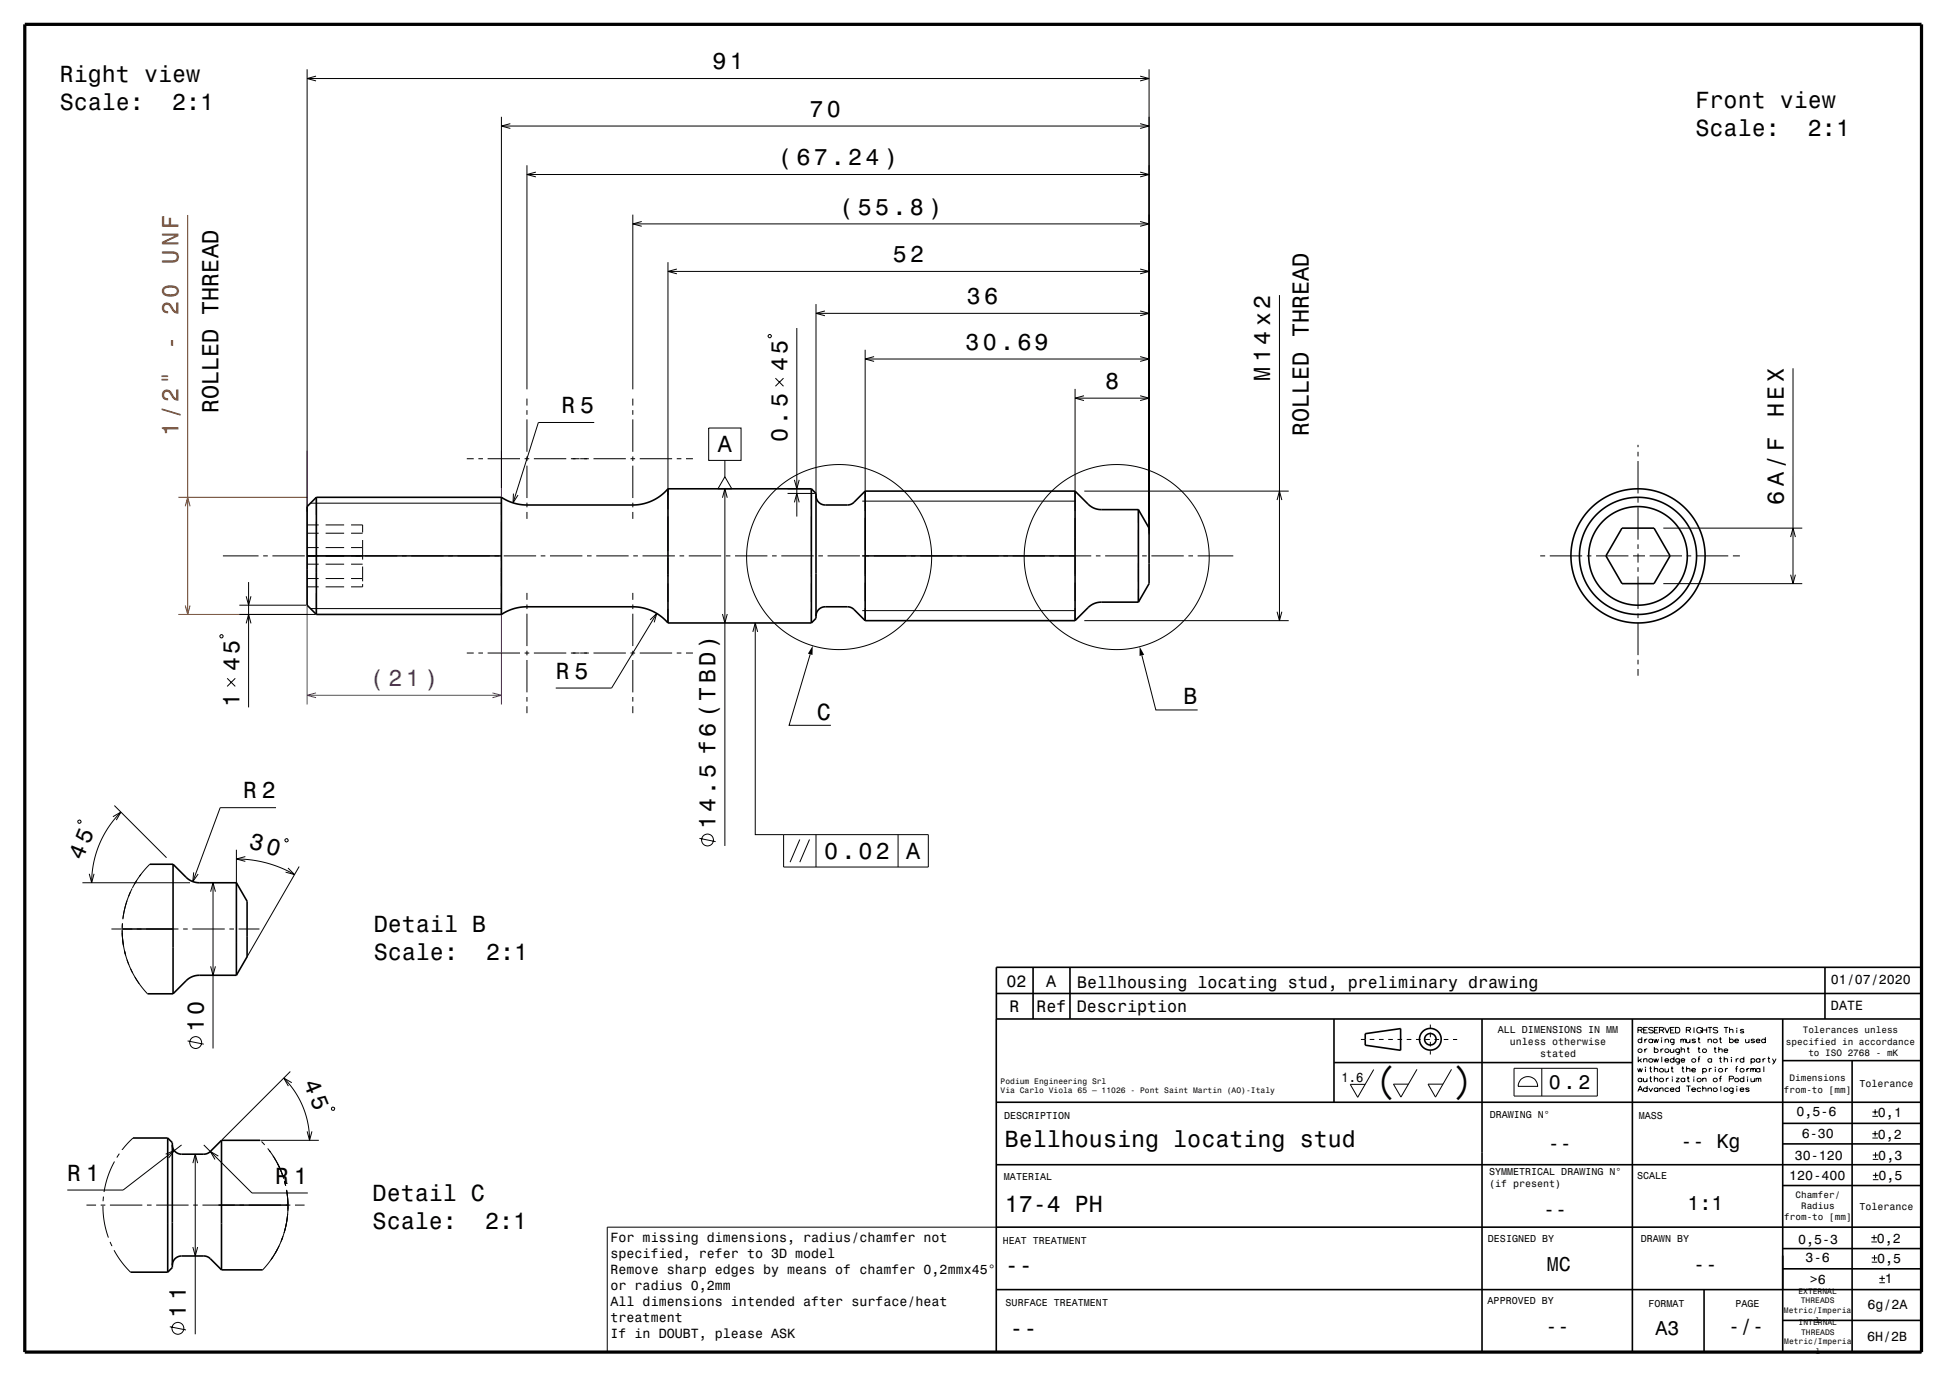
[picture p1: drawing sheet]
<svg xmlns="http://www.w3.org/2000/svg" width="420mm" height="297mm" viewBox="0 0 420 297" stroke-linecap="round" stroke-linejoin="round" font-family="sans-serif">
<g fill="none" stroke="#000" stroke-width=".22">
<path d="M66.4 15v95.6M66.4 17h182M68.3 16.5l-1.9 .5 1.9 .5M246.5 16.5l1.9 .5-1.9 .5M248.4 15v100.5M108.4 25.2v80.3M108.4 27.2h140M110.3 26.7l-1.9 .5 1.9 .6M113.9 35.7v48.5M113.9 37.7h134.5M115.8 37.2l-1.9 .5 1.9 .5M246.5 37.2l1.9 .5-1.9 .5"/>
<path d="M246.5 26.7l1.9 .5-1.9 .6M136.8 46.4v37.8M136.8 48.4h111.6M138.7 47.9l-1.9 .5 1.9 .5M144.4 56.7v53.4M144.4 58.7h104M146.3 58.2l-1.9 .5 1.9 .5M246.5 58.2l1.9 .5-1.9 .5M246.5 47.9l1.9 .5-1.9 .5M166 72.5l.5-.2 .2 .5-.4 .2zM172.2 70.9v40.8M176.4 65.7v41.6"/>
<path d="M176.4 67.7h72M178.3 67.2l-1.9 .5 1.9 .6M187 75.6v34.8M187 77.6h61.4M188.9 77.1l-1.9 .5 1.9 .5M246.5 77.1l1.9 .5-1.9 .5M246.5 67.2l1.9 .5-1.9 .6M276.6 63.8v70.4M387.6 79.6v46.6M100.9 99.2h1.5M103.4 99.2h1M105.4 99.2h7"/>
<path d="M113.4 99.2h1M113.9 86.2v1.5M113.9 88.7v1M113.9 90.7v7M113.9 98.7v1M115.4 99.2h7M123.4 99.2h1.9M125.4 99.2h1.9M128.3 99.2h7M128.4 91.3h-12l-5.5 17.4M136.3 99.2h1M136.8 86.2v1.5"/>
<path d="M136.8 88.7v1M136.8 90.7v7M136.8 98.7v1M138.3 99.2h7M146.3 99.2h1M148.3 99.2h1.5M153.2 92.5h7v7h-7zM156.7 99.5v3.6M167.6 81.7l1.8 1.8M169.4 81.7l-1.8 1.8M232.4 84.1v26.3M232.4 86.1h16"/>
<path d="M234.3 85.5l-1.9 .6 1.9 .5M246.5 85.5l1.9 .6-1.9 .5M354.1 96.2v.5M354.1 97.7v1M354.1 99.7v7M66.4 118.4h2.5M66.4 113.5h2.5M66.4 115.3h2.5M67.1 108.8h41.3M68.4 107.5v3.8M68.4 112.8v8.4M70.4 118.4h4"/>
<path d="M70.4 113.5h4M70.4 115.3h4M75.9 118.4h2.5M75.9 113.5h2.5v1.6M75.9 115.3h2.5M78.4 116.7v4.3M108.4 107.5v3.8M108.4 112.8v8.4M111 106.7l-.1 2 1.1-1.7M113.9 100.7v7M113.9 108.7v1M113.9 110.7v1.5"/>
<path d="M136.8 100.7v7M136.8 108.7v1M136.8 110.7v1.5M144.4 111.6v7.5M156.2 107.6l.5-1.9 .5 1.9M156.7 103.1l1.5 2.6h-3zM156.7 105.7v77.2M170.2 106.7h5.9M170.2 105.7h4.9M171.7 108.6l.5-1.9 .6 1.9M171.7 103.7l.5 2 .6-2M175.4 105.7v4.4"/>
<path d="M175.4 111.6v7.5M186.4 108.3h46M187 111.9v7M232.4 111.9v7M234.4 106.2h44.2M246.1 110.2v2.8M246.1 114.5v5.8M276.1 108.1l.5-1.9 .5 1.9M354.1 107.7v1M354.1 109.7v7M354.1 117.7v1M354.1 119.7v1.9"/>
<path d="M359.5 114.2h30.1M387.1 116.1l.5-1.9 .5 1.9M47.8 137.2l.4 .2-.2 .5-.5-.2zM48.2 120.2h7.7M51.7 132.8h16.5M51.7 130.8h14.5M53.2 128.9l.5 1.9 .6-1.9M53.2 134.8l.5-2 .6 2M53.7 125.8v27.1M56.9 120.2h1M58.9 120.2h7M66.4 125.1h2.5"/>
<path d="M66.4 122h2.5M66.4 126.9h2.5M66.4 120.2h42M67.1 131.6h41.3M68.4 122.7v4M68.4 128.2v4.6M70.4 125.1h4M70.4 122h4M70.4 126.9h4M75.9 125.1h2.5M75.9 122h2.5M78.4 122.5v3.2"/>
<path d="M78.4 126.3v.6h-2.5M108.4 122.7v4M108.4 128.2v4.6M108.9 120.2h7M113.9 128.2v1.5M113.9 130.7v1M113.9 132.7v7M116.9 120.2h1M118.9 120.2h7M126.9 120.2h1M128.9 120.2h7M136.8 128.2v1.5"/>
<path d="M136.8 130.7v1M136.8 132.7v7M136.9 120.2h1M138.9 120.2h7M140.5 134l1.5-1.4-.6 1.9M142 132.6l-9.8 16.1h-12.1M144.4 120.6v4M144.4 126.1v4M144.4 131.6v3.1M146.9 120.2h1M148.9 120.2h7M156.2 132.7l.5 2 .5-2"/>
<path d="M156.9 120.2h1M158.9 120.2h7M162.7 136.6l.6-1.9 .5 1.9M163.3 134.7v45.7h6.1M166.9 120.2h1M168.9 120.2h7M175.4 120.6v4M175.4 126.1v4M175.4 131.6v3.1M176.9 120.2h1M178.9 120.2h7M186.4 120.2h49.5"/>
<path d="M186.4 132h46M187 120.4v4M187 125.9v4M187 131.4v2.8M232.4 120.4v4M232.4 125.9v4M232.4 131.4v2.8M234.4 134.2h44.2M236.9 120.2h1M238.9 120.2h7M246.1 121.8v4M246.1 127.3v2.9"/>
<path d="M246.9 120.2h1M248.9 120.2h7M256.9 120.2h1M258.9 120.2h7.7M276.1 132.2l.5 2 .5-2M332.9 120.2h1.1M335 120.2h7M343 120.2h1M345 120.2h7M353 120.2h2.6M354.1 122.6v1M354.1 124.6v7"/>
<path d="M354.1 132.6v1M354.1 134.6v7M356.6 120.2h7M359.5 126.2h30.1M364.6 120.2h1M366.6 120.2h7M374.6 120.2h1.5M387.1 124.2l.5 2 .5-2M49.1 146.6l1.8 1.8M50.9 146.6l-1.8 1.8M100.9 141.2h1.5M103.4 141.2h1"/>
<path d="M105.4 141.2h7M113.4 141.2h1M113.9 140.7v1M113.9 142.7v7M113.9 150.7v1M113.9 152.7v1.5M115.4 141.2h7M123.4 141.2h1.9M125.4 141.2h1.9M128.3 141.2h7M136.3 141.2h1M136.8 140.7v1"/>
<path d="M136.8 142.7v7M136.8 150.7v1M136.8 152.7v1.5M138.3 141.2h7M146.3 141.2h1M148.3 141.2h1.5M175.1 141.4l-4.5 15.4h9M246.8 141.7l3 11.8h9.1M354.1 142.6v1M354.1 144.6v1.5M16.9 177.4l.5-.1v.6h-.5zM24.4 176.5l1.7-1-1 1.8"/>
<path d="M24.7 174.1l11.3 11.3M26.1 175.5l-2.7 3.3-1.1 2-.9 2-1.2 3.8-.4 4.2M59.7 174.6h-12.1l-5.9 16M17.8 190.8h23.3M19.3 188.9l.5 1.9 .5-1.9M26.5 199.7l-.1 1M26.5 199.5l-.1 1M27.5 194.7l-.9 3.9M28.2 192.8l-.4 1M28.6 192l-1.3 3.3-.7 3.4M29.6 190.3l-.6 .9M30.5 189l-1.9 2.9"/>
<path d="M32.4 186.8l-2.3 2.7M41.9 188.6l-.2 2 1.1-1.7M45.5 192.7l.5-1.9 .6 1.9M46 190.8v35.8M51.1 185.7l3.4 .2 3.2 .7 3.1 1 2.9 1.4M51.1 183.7v7.3M53 185.2l-1.9 .5 1.9 .5M61.6 181.4l.5-.1 .1 .5-.5 .1zM62.3 187.6l1.4 1.4-2-.5M64.7 187.3l-11.4 19.6M151.2 181.2l3.5 .7M169.4 180.4h31.3v7h-31.3z"/>
<path d="M172.9 181.5l-2.1 4.9M175 181.5l-2.1 4.9M176.4 180.4v7M194.1 180.4v7M24.1 200.8h14.5M26.4 201.1l.3 3.5M26.4 201.1h.1M26.4 201.7l.4 3.5 1 3.3M26.9 205.5l.3 1zM27.5 207.5l1.1 2.7 1.5 2.4M28.2 209.4l.5 .9M29.2 211.2l1.2 1.9 1.5 1.7"/>
<path d="M39.6 200.8h1M41.6 200.8h7M45.5 208.9l.5 1.9 .6-1.9M49.6 200.8h1M51.6 200.8h4.5M40.5 225l3.5 .7M61.3 233l2.2 2.7 1.9 3.3 1.1 3.5 .4 4M62.8 231.6l-14.8 14.8M63.1 234l-1.8-1 1 1.8M71.7 239.4h.6l-.1 .5h-.5zM294.2 224.7h.9M296.1 224.7h1"/>
<path d="M296.9 231.2l-3.4 6-1.6-2.8h3.2M298.1 224.7h1M300.1 224.7h1M302.1 224.7h1M304.1 224.7h1M306.1 224.7h1M306.3 231.1l-3.5 6-1.6-2.8h3.2M308.1 224.7h1M309.2 221.5v.7M309.2 223.2v1M309.2 225.2v1M309.2 227.2v.7"/>
<path d="M310.1 224.7h1M312.1 224.7h1M313.8 231.1l-3.5 6-1.6-2.8h3.2M314.1 224.7h.9M327.3 230.9h18v6h-18zM328.9 233.2a2.12 2.12 0 0 1 2.2-.3 2.12 2.12 0 0 1 1.3 1.9h-4.2l.1-.8zM333.3 230.9v6M354 230.9l.3 .8 .2-.8 .3 .8 .2-.8M354 235.9l.6-1.2 .5 1.2M354.1 222.7h.7l.2-.4-.3-.2h-.6v1.2M354.1 228.4v1.2M354.2 235.5h.7"/>
<path d="M354.4 229.2l.5 .4M354.6 222.7l.4 .6M354.9 228.8l-.8 .6M354.9 224.8a.44 .44 0 0 0-.7-.1 .44 .44 0 0 0 0 .6 .44 .44 0 0 0 .7-.1M354.9 233.2a.44 .44 0 0 0-.7-.1 .44 .44 0 0 0 0 .7 .44 .44 0 0 0 .7-.1M354.9 224.2v1.2M354.9 233.1v.7M355.3 233.1v.7h.4l.3-.2M355.3 229l.3-.2 .4 .1v.7M355.3 228.8v.8M355.3 222.6h.6M355.6 224.6v.8"/>
<path d="M355.6 226.7v.8M355.7 230.6h.1M355.7 231v.7M356 233.1v.7M356.1 235.3a.44 .44 0 0 0-.7-.1 .44 .44 0 0 0 0 .7 .44 .44 0 0 0 .7-.1M356.1 234.7v1.2M356.1 224.6l-.4 .1-.1 .2M356.1 226.7l-.4 .1-.1 .3M356.2 222.1h-.9v1.2h.9M356.4 235.2l.4 .7 .4-.7M356.6 230.9h.4M356.6 233h.4"/>
<path d="M356.8 230.5v1l.3 .2M356.8 232.6v1l.3 .2M357.2 224.8a.44 .44 0 0 0-.6-.1 .44 .44 0 0 0 0 .6 .44 .44 0 0 0 .6-.1M357.2 224.6v.8M357.4 222.3l-.4-.2a.43 .43 0 0 0-.6 .3l.8 .4 .2 .3-.6 .2-.4-.2M357.5 224.6l.2 .8 .3-.8 .2 .8 .3-.8M357.5 228.8l.2 .8 .3-.8 .2 .8 .3-.8M357.6 226.9a.44 .44 0 0 1 .7-.1 .44 .44 0 0 1 0 .7 .44 .44 0 0 1-.7-.2M357.6 231.1l.3-.2 .4 .1v.7M357.6 233.2l.3-.1h.4v.7M357.6 226.3v1.2M357.6 230.5v1.2"/>
<path d="M357.6 232.6v1.2M357.6 222.6h.6M358.4 235.3a.44 .44 0 0 0-.7-.1 .44 .44 0 0 0 0 .7 .44 .44 0 0 0 .7-.1M358.4 235.2v.7M358.5 222.1h-.9v1.2h.9M358.7 222.7h.7l.2-.4-.2-.2h-.7v1.2M358.8 235.4l.3-.2h.3l.1 .7M358.8 235.2v.7M359 226.7v.8M359.2 224.3h.1M359.2 224.7v.7M359.2 228.4v1.2"/>
<path d="M359.2 222.7l.4 .6M359.6 226.7l-.4 .1-.2 .3M359.8 222.1l.6 1.2 .5-1.2M359.9 229.2l.2 .4h.3l.3-.2M359.9 230.9l.1 .8h.3l.4-.2M359.9 224.8l.4-.2 .3 .1 .1 .7M359.9 229l.5-.2 .3 .4h-.8zM359.9 224.6v.8M360.2 233.1v.7M360.7 230.9v.8M360.7 235.3a.44 .44 0 0 0-.7-.1 .44 .44 0 0 0 0 .7 .44 .44 0 0 0 .7-.1M360.7 233.1h-.3l-.2 .3"/>
<path d="M361 235.5l.2 .4h.4l.3-.1M361.1 226.7v.7l.4 .1 .3-.2M361.1 235.3l.5-.1 .3 .3h-.9zM361.1 222.6h.6M361.2 230.9h.5M361.4 230.5v1l.3 .2M361.5 232.7h.1M361.5 233.1v.7M361.8 226.7v.8M361.9 224.8a.44 .44 0 0 0-.7-.1 .44 .44 0 0 0 0 .6 .44 .44 0 0 0 .7-.1M361.9 224.6l-.1 1.1h-.5M361.9 229a.44 .44 0 0 0-.7-.1 .44 .44 0 0 0 0 .7 .44 .44 0 0 0 .7-.2"/>
<path d="M361.9 228.4v1.2M362 222.1h-.9v1.2h.9M362.2 222.1h.5a.64 .64 0 0 1 .4 .6 .64 .64 0 0 1-.4 .6h-.5zM362.3 233.1h.7l-.7 .7h.7M363 226.9a.44 .44 0 0 0-.6-.1 .44 .44 0 0 0 0 .7 .44 .44 0 0 0 .6-.2M363 226.7v1.1l-.6 .1M363 229a.44 .44 0 0 0-.6-.1 .44 .44 0 0 0 0 .7 .44 .44 0 0 0 .6-.2M363 228.8v1.1l-.6 .1M363 235.3a.44 .44 0 0 0-.6-.1 .44 .44 0 0 0 0 .7 .44 .44 0 0 0 .6-.1M363 234.7v1.2M363.3 224.8l.3-.2 .3 .2 .3-.2 .2 .8M363.3 224.6v.8"/>
<path d="M363.4 229.2l.2 .4h.3l.3-.2M363.4 226.9l.3-.2 .4 .1v.7M363.4 229l.5-.2 .3 .4h-.8zM363.4 226.3v1.2M363.5 230.9h.5M363.7 230.5v1l.4 .2M363.9 224.8v.6M364.2 233.2a.44 .44 0 0 0-.7-.1 .44 .44 0 0 0 0 .7 .44 .44 0 0 0 .7-.1M364.2 233.1v.7M364.5 222.7h.7l.2-.4-.2-.2h-.7v1.2M364.5 234.7h.9M364.5 224.6l.1 .7 .4 .1 .3-.2"/>
<path d="M364.6 231.1l.3-.2 .3 .1 .1 .7M364.6 230.5v1.2M364.7 226.7h.5M364.7 233h.5M364.9 226.3v1l.3 .2M364.9 232.6v1l.3 .2M365 234.7v1.2M365.1 222.7l.3 .6M365.3 224.6v.8M365.7 231.3l.2 .4h.3l.3-.2M365.7 235.5l.2 .4h.3l.3-.1M365.7 231.1l.5-.2 .3 .4h-.8z"/>
<path d="M365.7 235.3l.5-.1 .3 .3h-.8zM366.1 232.7h.1M366.1 233.1v.7M366.2 222.1v1.2M366.5 224.8l-.3-.2-.3 .1-.2 .1 .8 .5-.5 .1-.3-.2M367 224.6h.5M367 226.7h.5M367 228.9h.5M367.2 224.2v1l.4 .2M367.2 226.3v1l.4 .2M367.5 228.4l-.3 .2v1M367.7 235.3a.44 .44 0 0 0-.7-.1 .44 .44 0 0 0 0 .7 .44 .44 0 0 0 .7-.1"/>
<path d="M367.9 222.4a.59 .59 0 0 0-.9-.2 .59 .59 0 0 0 0 .9 .59 .59 0 0 0 .9-.1v-.2h-.4M368 222.6h.9M368 222.1v1.2M368.1 231.1a.45 .45 0 0 1 .6-.1 .45 .45 0 0 1 0 .7 .45 .45 0 0 1-.6-.2M368.1 233.2l.3-.1h.3l.1 .7M368.1 235.4l.3-.2h.3l.1 .7M368.1 230.9v1.2M368.1 233.1v.7M368.1 234.7v1.2M368.9 222.1v1.2M369.2 222.1h.9M369.2 224.8l.3-.2 .4 .1 .1 .7"/>
<path d="M369.2 235.4l.3-.2h.4l.1 .7M369.2 224.6v.8M369.2 235.2v.7M369.5 230.9v.8M369.6 222.1v1.2M370 229a.44 .44 0 0 0-.7-.1 .44 .44 0 0 0 0 .7 .44 .44 0 0 0 .7-.2M370 228.8v.8M370 230.9l-.3 .1-.2 .3M370.5 226.7h.5M370.7 226.3v1l.3 .2M370.8 230.6h.1M370.8 231v.7"/>
<path d="M371.3 222.3l-.4-.2a.43 .43 0 0 0-.6 .3l1 .5a.57 .57 0 0 1-1 .2M371.5 226.9l.4-.2 .3 .1 .1 .7M371.5 226.3v1.2M371.7 224.6h.4M371.7 228.8h.4M371.7 233.1h.4M371.9 224.2v1l.3 .2M371.9 228.4v1l.3 .2M372 234.7v1.2M372.2 232.6l-.4 .2v1M372.6 222.1h1M372.7 227.1l.2 .4h.3l.3-.2"/>
<path d="M372.7 226.9l.5-.2 .3 .4h-.8zM372.7 229l.3-.2 .4 .1v.7M372.7 228.4v1.2M373 230.9v.8M373.1 222.1v1.2M373.5 230.9l-.3 .1-.2 .3M373.8 233.2h.7l.2-.4-.2-.2h-.7v1.2M373.9 222.7l.3-.2 .3 .1 .1 .7M373.9 224.8a.45 .45 0 0 1 .6-.1 .45 .45 0 0 1 0 .7 .45 .45 0 0 1-.6-.2M373.9 222.1v1.2M373.9 224.2v1.2M374.3 228.5h.1"/>
<path d="M374.3 228.9v.7M374.6 235.3a.44 .44 0 0 0-.6-.1 .44 .44 0 0 0 0 .7 .44 .44 0 0 0 .6-.1M374.6 235.2v1l-.5 .1M375 224.9l.2 .5h.3l.3-.2M375 224.8l.5-.2 .3 .4h-.8zM375.2 231h.4M375.3 228.8v.8M375.4 222.2h.1M375.4 234.9h.1M375.4 222.6v.7M375.4 235.2v.7M375.7 230.5l-.4 .2v1"/>
<path d="M375.8 228.8l-.3 .1-.2 .3M376.1 235.5l.2 .4h.4l.3-.1M376.2 235.3l.5-.1 .3 .3h-.9zM377 222.7l-.3-.2h-.4l-.1 .2 .8 .4-.5 .2-.3-.2M377 229a.44 .44 0 0 0-.7-.1 .44 .44 0 0 0 0 .7 .44 .44 0 0 0 .7-.2M377 233.2a.44 .44 0 0 0-.7-.1 .44 .44 0 0 0 0 .7 .44 .44 0 0 0 .7-.1M377 228.4v1.2M377 232.6v1.2M377.3 224.6l.1 .7 .3 .1 .4-.2M377.6 230.9v.8M377.8 232.7h.1M377.8 233.1v.7"/>
<path d="M378.1 224.6v.8M378.1 235.3l-.3-.1-.5 .1 .8 .4-.1 .2-.7-.1M378.1 230.9l-.3 .1-.2 .3M378.4 231.2l.3-.3 .3 .3 .3-.3 .2 .8M378.4 230.9v.8M378.5 233.1v.7h.4l.3-.2M378.5 229a.45 .45 0 0 1 .7-.1 .45 .45 0 0 1 0 .7 .45 .45 0 0 1-.7-.2M378.5 228.8v1.2M379 231.2v.5M379.2 233.1v.7M379.3 224.8l-.3-.2-.3 .1-.2 .1 .8 .5-.5 .1-.3-.2M379.6 233.3l.3-.2 .2 .2 .4-.2 .1 .7"/>
<path d="M379.6 233.1v.7M379.6 224.9l.2 .5h.4l.2-.2M379.7 224.8l.5-.2 .2 .4h-.8zM380.1 233.3v.5M380.4 229a.44 .44 0 0 0-.6-.1 .44 .44 0 0 0 0 .7 .44 .44 0 0 0 .6-.2M380.4 231.1a.44 .44 0 0 0-.6-.1 .44 .44 0 0 0 0 .7 .44 .44 0 0 0 .6-.2M380.4 228.8v.8M380.4 230.9v.8M381.1 228.8v.8M381.3 230.5v1.2M381.6 224.8a.44 .44 0 0 0-.7-.1 .44 .44 0 0 0 0 .6 .44 .44 0 0 0 .7-.1M381.6 224.2v1.2"/>
<path d="M381.6 228.8l-.3 .1-.2 .3M382.1 228.8h.5M382.3 228.4v1l.3 .2M383.1 228.8l.4 .8M383.9 228.8l-.5 1-.3 .2M405.3 239.8v1.2M22.4 258.7l-.1 1M24.7 251.1l-1.4 3.2-.8 3.4M25.8 249.4l-.5 .8M28.8 246l-2.4 2.6M35.8 249.5l1.9-.8-1.2 1.6M39.3 247.5l-12.7 9.7h-12.1"/>
<path d="M41.7 251.4l.5-1.9 .5 1.9M42.2 249.5v38.9M44.1 247.5l10.4 10.4h12M47.2 249.9l-1.7-1 1 1.7M56.3 246.5h.1M56.4 246.5h12.5M56.5 246.8l.7 .7M57.9 248.2l1.9 3 1.4 3.2-.7-1.9-1.1-2M58.2 248.7l.3 .3M59 249.9l.5 .8M60 251.6l1.4 3.2M61.4 254.8h.1"/>
<path d="M61.5 255.3l.2 1M61.9 257.3l.4 3.4M66.4 244.6l.5 1.9 .5-1.9M404.7 246h1.2M404.7 245.1h1.2M404.7 241.3h1.2M404.7 240.4h1.2M404.8 250.6h1.2M404.8 249.7h1.2M404.8 255h1.2M404.8 254.1h1.2M405.3 244.5v1.2"/>
<path d="M405.4 249.1v1.2M405.4 253.5v1.2M18.7 260.5h2.1M21.8 260.5h1M22.3 260.6l.2 3.5 .9 3.4M23.8 260.5h7M23.8 268.4l.4 1M24.7 270.2l1.6 2.6 1.9 2.2M31.8 260.5h1M33.8 260.5h7M41.7 269.6l.5 1.9 .5-1.9M41.8 260.5h1"/>
<path d="M43.8 260.5h19M59 271.7l-2.2 2.8M60 270l-.5 .9M60.3 269.3l-1.7 3M60.4 269.1l-1.7 3M61.1 267.5l-.4 .9M61.2 267.2l-.4 .9M62.2 262.7l-.7 3.6M62.2 262.4l-.6 3.4-1.2 3.3M62.3 260.7l-.1 .7M62.3 260.7l-.1 1M62.3 260.7l-.2 2.9-.7 2.9"/>
<path d="M63.8 260.5h2M215.4 265.3h-84.1v27M404.5 268.5h1.2M404.5 267.5h1.2M404.6 272.8h1.2M404.6 271.9h1.2M405.1 266.9v1.2M405.2 271.3v1.2M406.2 277.3h1.2M406.2 276.3h1.2M406.8 275.7v1.2M36.7 286.8l3.5 .7"/>
<circle cx="181.4" cy="120.4" r="20"/>
<circle cx="241.4" cy="120.4" r="20"/>
<circle cx="152.9" cy="181.6" r="1.28"/>
<circle cx="42.3" cy="225.4" r="1.28"/>
<circle cx="354.5" cy="227.1" r=".43"/>
<circle cx="356.8" cy="229.3" r=".43"/>
<circle cx="359.2" cy="231.4" r=".43"/>
<circle cx="359.2" cy="233.5" r=".43"/>
<circle cx="360.3" cy="227.1" r=".43"/>
<circle cx="366.1" cy="229.3" r=".43"/>
<circle cx="367.3" cy="233.5" r=".43"/>
<circle cx="368.4" cy="227.1" r=".43"/>
<circle cx="370.8" cy="225" r=".43"/>
<circle cx="370.8" cy="233.5" r=".43"/>
<circle cx="370.8" cy="235.6" r=".43"/>
<circle cx="371.9" cy="231.4" r=".43"/>
<circle cx="373.1" cy="235.6" r=".43"/>
<circle cx="375.4" cy="233.5" r=".43"/>
<circle cx="376.6" cy="231.4" r=".43"/>
<circle cx="38.5" cy="287.1" r="1.28"/>
</g>
<path d="M66.4 97.4v54.9M108.4 97.4v54.9M66.4 150.3h42M68.3 149.8l-1.9 .5 1.9 .5M106.5 149.8l1.9 .5-1.9 .5" fill="none" stroke="#800080" stroke-width=".22"/>
<path d="M40.6 46.5v86.3M38.6 107.5h27.8M40.1 109.4l.5-1.9 .5 1.9M38.6 132.8h27.8M40.1 130.9l.5 1.9 .5-1.9" fill="none" stroke="#804000" stroke-width=".22"/>
<g fill="none" stroke="#000" stroke-width=".35">
<path d="M68.4 107.5v25.3M68.4 107.5l-2 2v21.3l2 2M68.4 107.5h40M108.4 107.5v25.3M144.4 105.7a10 10 0 0 1-7.6 3.5h-22.9a10 10 0 0 1-5.5-1.7M144.4 105.7v29M144.4 105.7h31M175.4 105.7v29M175.4 105.7l1 1v27l-1 1M187 106.2l-2.5 2.4-.6 .4-.7 .2h-4.8a2.01 2.01 0 0 1-2-2M187 106.2v28M187 106.2h45.4"/>
<path d="M232.4 106.2l3.2 3.1 1.3 .7 1.1 .2h8.1M232.4 106.2v28M246.1 110.2l2.3 4v12l-2.3 4M246.1 110.2v20M350.6 114.2h6.9l3.5 6-3.5 6h-6.9l-3.5-6zM68.4 132.8h40M108.4 132.8a10 10 0 0 1 5.5-1.6h22.9a10 10 0 0 1 7.6 3.5M144.4 134.7h31M176.4 133.2a2 2 0 0 1 2-2h5.4l.8 .5 2.4 2.5M187 134.2h45.4M246.1 130.2h-8.1l-.9 .1-1.6 .8-3.1 3.1M32.4 186.8h5"/>
<path d="M37.4 186.8l3 3 1.5 .9 1.2 .1h8M37.4 186.8v28M51.1 190.8l2.3 4v12l-2.3 4M51.1 190.8v20M31.9 214.8h5.5M51.1 210.8h-8l-1.3 .2-1.3 .7-3.1 3.1M215.5 214.7h200.1M223.3 209.1v11.2M231.3 209.1v11.1M394.5 209.1v11.2M415.4 206.8v85.5h-200v-83.2h200M215.4 220.3h200"/>
<path d="M215.4 238.3h200M288.4 220.3v18M288.4 229.7h64.5M295.1 223.4l7.7-1.1v4.7l-7.7-1.1zM320.4 220.3v72M352.9 220.3v72M385.4 220.3v72M385.4 229.3h30M400.4 229.3v63M28.8 246h7.5M36.3 246l.9 1v27l-.9 1M36.3 246v29"/>
<path d="M47.9 246.5l-2.5 2.5-.6 .4-.7 .1h-4.8a2 2 0 0 1-2.1-2M47.9 246.5v28M47.9 246.5h8.4M215.4 251.8h200M385.4 247.3h30M385.4 256.3h30M385.4 242.8h30M28.2 275h8.1M37.2 273.5a2.01 2.01 0 0 1 2.1-2l5.3 .1 .9 .5 2.4 2.4M47.9 274.5h8.9M215.4 265.3h200M215.4 278.8h200"/>
<path d="M368.4 278.8v13.5M385.4 274.3h30M385.4 269.9h30M385.3 285.4h30"/>
<circle cx="354.1" cy="120.2" r="10.7"/>
<circle cx="354.1" cy="120.2" r="12.7"/>
<circle cx="354.1" cy="120.2" r="14.5"/>
<circle cx="309.2" cy="224.6" r="1.25"/>
<circle cx="309.2" cy="224.6" r="2.35"/>
</g>
<path d="M5.4 5.3h410v287h-410z" fill="none" stroke="#000" stroke-width=".7" stroke-linecap="butt"/>
<g fill="#000">
<path d="M175.7 139.6l-.1 2-1-.3z" fill-rule="evenodd"/>
<path d="M246.3 139.8l1 1.7-1 .3z" fill-rule="evenodd"/>
</g>
<g font-size="8.9">
<text x="298.4" y="237.2">(</text>
<text x="314.6" y="237.2">)</text>
</g>
<text font-size="5.1" x="53.6" y="183.4" transform="rotate(15 53.6 183.4)">30</text>
<g font-size="5">
<text x="12.9" y="17.8">Right view</text>
<text x="154" y="15">91</text>
<text x="12.9" y="23.8">Scale:</text>
<text x="37.2" y="23.8">2:1</text>
<text x="366.5" y="23.3">Front view</text>
<text x="175" y="25.2">70</text>
<text x="366.5" y="29.3">Scale:</text>
<text x="390.8" y="29.3">2:1</text>
<text x="168.1" y="35.7">( 67.24 )</text>
<text x="181.4" y="46.4">( 55.8 )</text>
<text x="193" y="56.7">52</text>
<text x="209" y="65.7">36</text>
<text x="208.7" y="75.6">30.69</text>
<text x="170.2" y="80.2" transform="rotate(-90 170.2 80.2)">45</text>
<text x="274.6" y="82.4" transform="rotate(-90 274.6 82.4)">M 14 x2</text>
<text x="47.2" y="89.3" transform="rotate(-90 47.2 89.3)">ROLLED THREAD</text>
<text x="121.4" y="89.3">R 5</text>
<text x="238.9" y="84.1">8</text>
<text x="170.2" y="95.5" transform="rotate(-90 170.2 95.5)">0.5</text>
<text x="282.9" y="94.2" transform="rotate(-90 282.9 94.2)">ROLLED THREAD</text>
<text x="385.6" y="90.1" transform="rotate(-90 385.6 90.1)">HEX</text>
<text x="155.2" y="97.8">A</text>
<text x="385.6" y="109.1" transform="rotate(-90 385.6 109.1)">6 A/F</text>
<text x="51.7" y="145.1" transform="rotate(-90 51.7 145.1)">45</text>
<text x="120.1" y="146.7">R 5</text>
<text x="51.7" y="152.9" transform="rotate(-90 51.7 152.9)">1</text>
<text x="176.6" y="155.6">C</text>
<text x="255.8" y="152.3">B</text>
<text x="52.6" y="172.6">R 2</text>
<text x="154.7" y="179.3" transform="rotate(-90 154.7 179.3)">14.5 f6 (TBD)</text>
<text x="178.1" y="185.7">0.02</text>
<text x="195.9" y="185.7">A</text>
<text x="17.8" y="186.1" transform="rotate(-68 17.8 186.1)">45</text>
<text x="80.8" y="201.5">Detail B</text>
<text x="80.8" y="207.6">Scale:</text>
<text x="105.1" y="207.6">2:1</text>
<text x="44" y="223.1" transform="rotate(-90 44 223.1)">10</text>
<text x="65.5" y="234.1" transform="rotate(68 65.5 234.1)">45</text>
<text x="217.2" y="247.9">Bellhousing locating stud</text>
<text x="14.5" y="255.2">R 1</text>
<text x="59.5" y="255.9">R 1</text>
<text x="80.6" y="259.7">Detail C</text>
<text x="217.2" y="261.9">17-4 PH</text>
<text x="80.6" y="265.7">Scale:</text>
<text x="104.8" y="265.7">2:1</text>
<text x="217.2" y="275.1">--</text>
<text x="40.2" y="284.8" transform="rotate(-90 40.2 284.8)">11</text>
<text x="218.2" y="288.8">--</text>
</g>
<g font-size="5" fill="#804000">
<text x="38.6" y="57" transform="rotate(-90 38.6 57)">UNF</text>
<text x="38.6" y="68.2" transform="rotate(-90 38.6 68.2)">20</text>
<text x="38.6" y="75.7" transform="rotate(-90 38.6 75.7)">-</text>
<text x="38.6" y="94.3" transform="rotate(-90 38.6 94.3)">1/2&quot;</text>
</g>
<text font-size="5" fill="#800080" x="80" y="148.3">( 21 )</text>
<g font-size="4.3">
<text x="334.8" y="235.4">0.2</text>
<text x="334.6" y="248.6">--</text>
<text x="363.3" y="248.2">-- Kg</text>
<text x="333.6" y="262.9">--</text>
<text x="364.8" y="261.6">1:1</text>
<text x="334.3" y="274.7">MC</text>
<text x="366" y="274.8">--</text>
<text x="334.1" y="288.1">--</text>
<text x="357.9" y="288.6">A3</text>
<text x="373.5" y="288.2">-/-</text>
</g>
<g font-size="3.6">
<text x="217.6" y="213.3">02</text>
<text x="226.1" y="213.3">A</text>
<text x="232.8" y="213.5">Bellhousing locating stud, preliminary drawing</text>
<text x="218.2" y="218.7">R</text>
<text x="224.1" y="218.7">Ref</text>
<text x="232.8" y="218.7">Description</text>
</g>
<g font-size="2.9">
<text x="395.7" y="212.8">01/07/2020</text>
<text x="395.8" y="218.2">DATE</text>
<text x="290" y="233.8">1.6</text>
<text x="388.3" y="241.3">0,5-6</text>
<text x="405.9" y="241.4">0,1</text>
<text x="388" y="250.7">30-120</text>
<text x="389.5" y="246.1">6-30</text>
<text x="405.9" y="246.1">0,2</text>
<text x="406" y="250.7">0,3</text>
<text x="386.8" y="255">120-400</text>
<text x="406" y="255.1">0,5</text>
<text x="132" y="268.5">For missing dimensions, radius/chamfer not</text>
<text x="388.7" y="268.8">0,5-3</text>
<text x="405.7" y="268.6">0,2</text>
<text x="132" y="272">specified, refer to 3D model</text>
<text x="132" y="275.4">Remove sharp edges by means of chamfer 0,2mmx45°</text>
<text x="390.3" y="272.9">3-6</text>
<text x="405.8" y="273">0,5</text>
<text x="132" y="278.9">or radius 0,2mm</text>
<text x="391.2" y="277.5">&gt;6</text>
<text x="407.4" y="277.4">1</text>
<text x="132" y="282.3">All dimensions intended after surface/heat</text>
<text x="132" y="285.8">treatment</text>
<text x="403.7" y="283">6g/2A</text>
<text x="132" y="289.2">If in DOUBT, please ASK</text>
<text x="403.6" y="289.8">6H/2B</text>
</g>
<g font-size="2.2">
<text x="323.8" y="223.2">ALL DIMENSIONS IN MM</text>
<text x="326.4" y="225.8">unless otherwise</text>
<text x="332.9" y="228.4">stated</text>
<text x="401.9" y="234.9">Tolerance</text>
<text x="217" y="241.8">DESCRIPTION</text>
<text x="322" y="241.7">DRAWING N°</text>
<text x="354.3" y="242">MASS</text>
<text x="217" y="255">MATERIAL</text>
<text x="321.9" y="254">SYMMETRICAL DRAWING N°</text>
<text x="321.9" y="256.6">(if present)</text>
<text x="353.9" y="254.8">SCALE</text>
<text x="401.9" y="261.5">Tolerance</text>
<text x="216.7" y="269">HEAT TREATMENT</text>
<text x="321.6" y="268.5">DESIGNED BY</text>
<text x="354.7" y="268.5">DRAWN BY</text>
<text x="321.6" y="281.8">APPROVED BY</text>
<text x="217.4" y="282.2">SURFACE TREATMENT</text>
<text x="356.3" y="282.6">FORMAT</text>
<text x="375.1" y="282.5">PAGE</text>
</g>
<g font-size="2">
<text x="386" y="225.8">specified in accordance</text>
<text x="389.7" y="223.4">Tolerances unless</text>
<text x="386.8" y="233.8">Dimensions</text>
<text x="390.9" y="228.2">to ISO 2768 - mK</text>
<text x="385.6" y="236.2">from-to [mm]</text>
<text x="385.7" y="263.8">from-to [mm]</text>
<text x="388.1" y="258.9">Chamfer/</text>
<text x="389.3" y="261.3">Radius</text>
</g>
<g font-size="1.7">
<text x="216.3" y="234.2">Podium Engineering Srl</text>
<text x="216.3" y="236.3">Via Carlo Viola 65 – 11026 - Pont Saint Martin (AO)-Italy</text>
<text x="388.7" y="279.7">EXTERNAL</text>
<text x="389.3" y="281.7">THREADS</text>
<text x="385.6" y="283.8">Metric/Imperia</text>
<text x="388.8" y="286.4">INTERNAL</text>
<text x="392.4" y="285.9">l</text>
<text x="385.7" y="290.5">Metric/Imperia</text>
<text x="389.3" y="288.5">THREADS</text>
<text x="392.4" y="292.6">l</text>
</g>
</svg>
